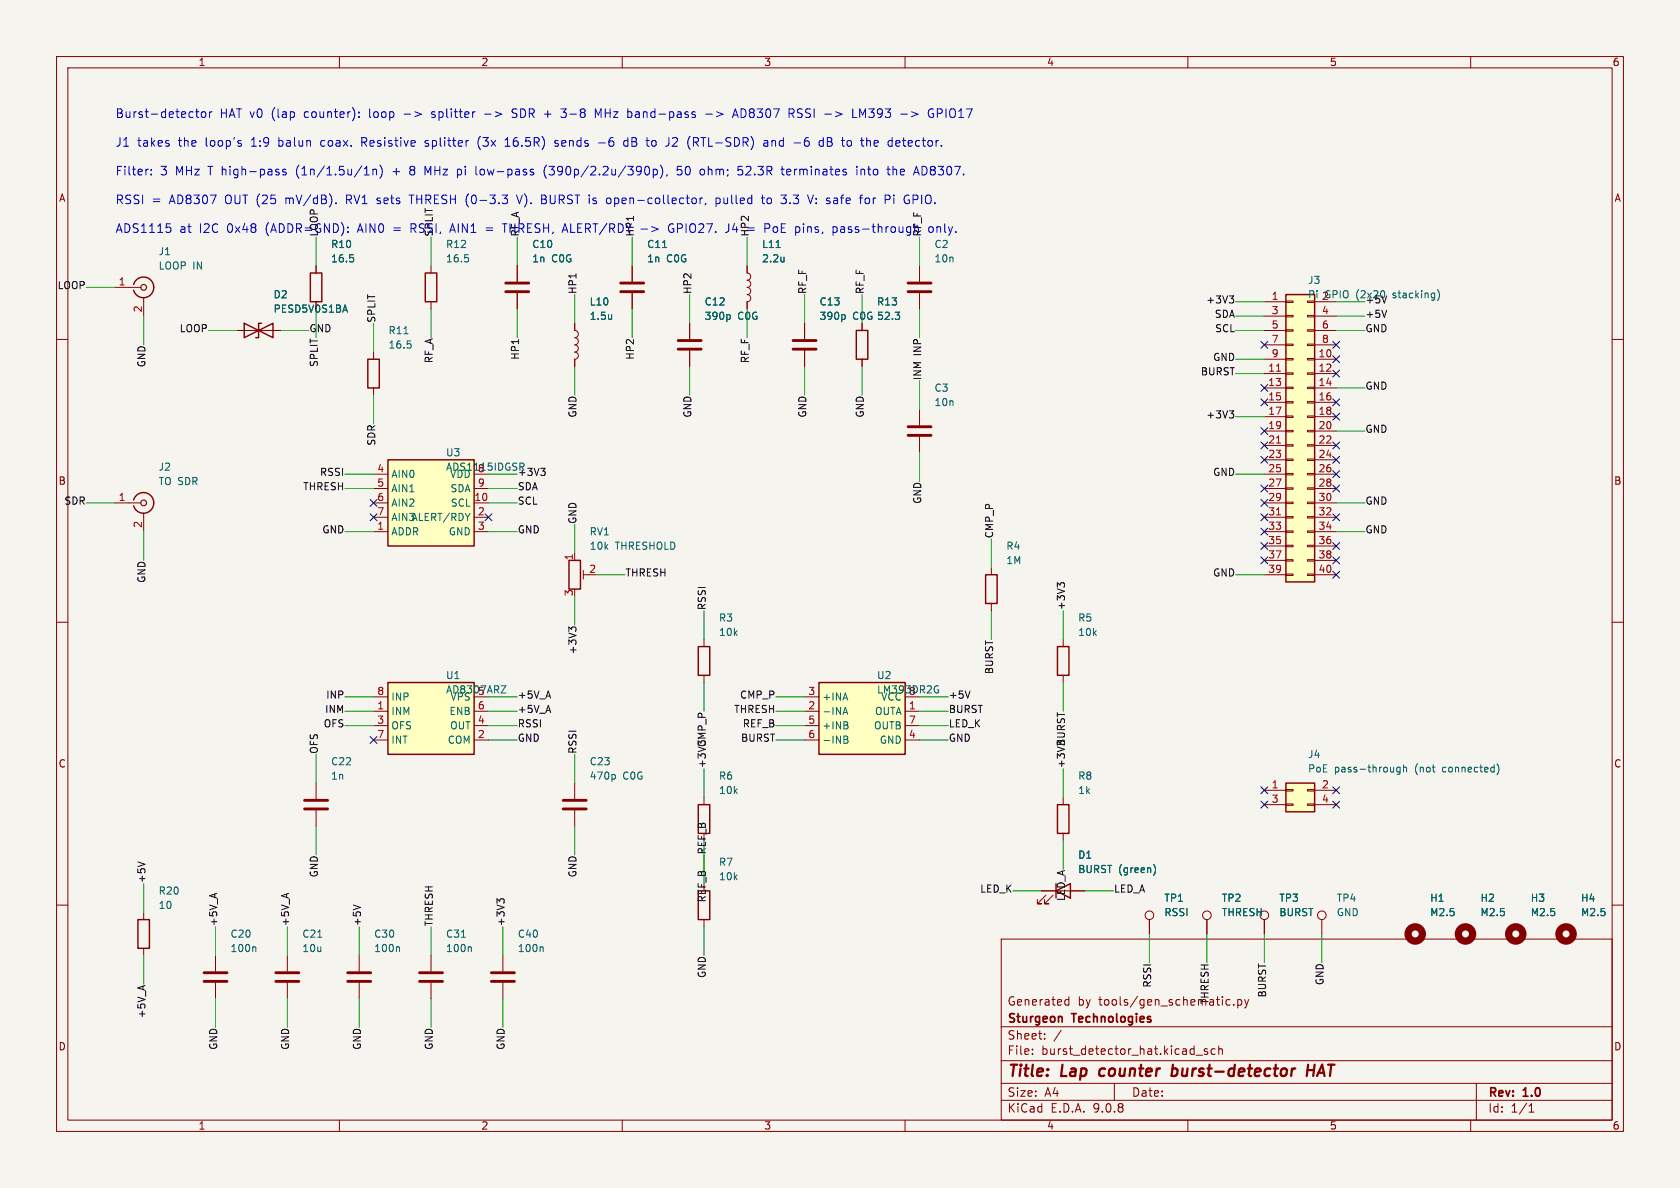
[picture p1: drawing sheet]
<svg xmlns="http://www.w3.org/2000/svg" width="297mm" height="210mm" viewBox="0 0 297 210" stroke-linecap="round" stroke-linejoin="round" font-family="sans-serif">
<path d="M0 0h297v210h-297z" fill="#f5f4ef" stroke="#f5f4ef" stroke-width=".18"/>
<g fill="none" stroke="#840000" stroke-width=".18">
<path d="M10 10h277v190h-277zM12 12h273v186h-273zM60 10v2M110 10v2M160 10v2M210 10v2M260 10v2M111.8 47v2.8M111.8 51.8v2.8M121.9 57.2v2.7M10 60h2M121.9 62v2.8"/>
<path d="M285 60h2M10 110h2M188 113v1.3M188 119.4v1.3M285 110h2M101.6 138.4v2.8M101.6 143.3v2.8M124.5 141v1.2M10 160h2M25.4 161.3v1.3M25.4 167.6v1.3M76.2 168.9v2.8"/>
<path d="M76.2 173.7v2.8M88.9 168.9v2.8M88.9 173.7v2.8M124.5 162.6v1.2M177 166h108v32h-108zM188.4 177.6h.6M188.4 176.8h.6M189 176.2v1.5M216.8 177.6l.2 .1 .5-.1M217.5 176.8l-.5-.1-.2 .1M218.1 177.6v.1M218.8 176.8l.4-.1 .3 .3v.4l-.1 .2h-.6"/>
<path d="M218.8 176.7v1.5M220 176.7l.4 1M220.4 177.7l-.2 .4-.2 .1M220.7 176.7l-.3 1M285 160h2M60 198v2M110 198v2M160 198v2M177 194.5h108M177 191.5h108M177 187.5h108M177 181.5h108"/>
<path d="M182.5 186.3v.1M182.5 185.5v.1M184.7 183.6v.1M184.7 182.8v.1M187.6 182.1l-1.3 2M197 191.5v3M210 198v2M211.5 186.5h1.1M213.5 185.5l-.4-.1-.2 .2 .1 .2 .5 .2v.3h-.6M214.8 185.5l-.4-.1-.3 .3v.4l.1 .2h.6M215.5 185.5l.2-.1 .3 .1 .1 .9M215.5 184.9v1.5"/>
<path d="M260 198v2M261 191.5v6.5M270.3 196.6h.9M270.3 195.5l.4-.4v1.5"/>
</g>
<path d="M194.5 189.1l-.2 .7 .3 .4M207.3 189l.2-.1 .5 .1M207.4 188.2l-.3 2M208 190a.66 .66 0 0 1-.9 .1M228.8 188.9h.2M231.1 189.2h1.2M231.3 188.2l-.3 2M232.4 188.2l-.2 2" fill="none" stroke="#840000" stroke-width=".4"/>
<path d="M187.7 179.8l.1 .9" fill="none" stroke="#840000" stroke-width=".3"/>
<path d="M109.7 50h4.1M109.7 51.6h4.1M119.9 60.2h4.1M119.9 61.7h4.1M99.6 141.5h4M99.6 143h4M74.2 172h4M74.2 173.5h4M86.9 172h4M86.9 173.5h4" fill="none" stroke="#840000" stroke-width=".51"/>
<path d="M117.1 43.8h.8M128.9 55.6l.2 .3v.3l-.2 .3M108.5 136.9l.3 .2v.4l-.3 .2M81.6 165.7h.7M83.1 167.4l.2 .2v.6M95.8 167.4l.2 .2v.6" fill="none" stroke="#006464" stroke-width=".18"/>
<path d="M186.9 114.3h2.1v5.1h-2.1zM123.4 142.2h2.1v5.1h-2.1zM123.4 157.5h2.1v5.1h-2.1zM24.4 162.6h2v5h-2z" fill="none" stroke="#840000" stroke-width=".25"/>
<path d="M144.8 120.7h15.2v12.7h-15.2z" fill="#ffffc2"/>
<path d="M75.2 48.3h2v5h-2zM123.4 114.3h2.1v5.1h-2.1zM144.8 120.7h15.2v12.7h-15.2zM186.9 142.2h2.1v5.1h-2.1z" fill="none" stroke="#840000" stroke-width=".25"/>
<g fill="none" stroke="#840000" stroke-width=".18">
<path d="M76.2 47v1.3M76.2 53.3v1.3M91.4 47v2.8M91.4 51.8v2.8M101.6 57.2v1.2a.64 .64 0 0 1 .6 .7 .64 .64 0 0 1-.6 .6 .64 .64 0 0 1 .6 .6 .64 .64 0 0 1-.6 .7M101.6 61a.64 .64 0 0 1 .6 .6 .64 .64 0 0 1-.6 .6 .64 .64 0 0 1 .6 .7 .64 .64 0 0 1-.6 .6v1.3M124.5 113v1.3M124.5 119.4v1.3M55.9 138.4v2.8M142.2 123.2h2.6M142.2 125.7h2.6M142.2 128.3h2.6"/>
<path d="M142.2 130.8h2.6M160 125.7h2.6M160 128.3h2.6M160 130.8h2.6M55.9 143.3v2.8M184.1 157.5h2.6M184.9 158.2l-1.5 1.6h.7h-.7v-.8M186.2 158.2l-1.5 1.6h.7h-.7v-.8M188 141v1.2M188 147.3v1.3M189.2 157.5h2.6M38.1 168.9v2.8"/>
<path d="M38.1 173.7v2.8M50.8 168.9v2.8M50.8 173.7v2.8M63.5 168.9v2.8M63.5 173.7v2.8"/>
</g>
<g fill="none" stroke="#006464" stroke-width=".18">
<path d="M82.2 45h.6M82.7 45.6l.1 .2-.1 .4M108.1 55.6v.9M108.1 56.3v.1M149 126.3l.4-1.3 .5 1.3M149.1 125.9h.6M149.2 130.1l.6 .1 .1 .3-.3 .2M149.2 130.7h.4M149.6 130.7l.3 .3v.3l-.7 .1M149.8 128.2l.1 .2-.1 .4M149.8 127.7v.4M165.7 122h.2v.4l-.2 .1"/>
<path d="M165.8 121.2l.1 .1M203.9 152.8a1.46 1.46 0 0 1 0 1.9M45 167.4l.2 .2v.6M56.2 165.7h.7M70.4 167.4l.2 .2v.6"/>
</g>
<path d="M89.4 50h4.1M89.4 51.6h4.1M53.8 141.5h4.1M53.8 143h4.1M36.1 172h4M36.1 173.5h4M48.8 172h4M48.8 173.5h4M61.5 172h4M61.5 173.5h4" fill="none" stroke="#840000" stroke-width=".51"/>
<g fill="none" stroke="#840000" stroke-width="1.3">
<circle cx="250.2" cy="165.1" r="1.27"/>
<circle cx="259.1" cy="165.1" r="1.27"/>
</g>
<path d="M68.6 120.7h15.2v12.7h-15.2z" fill="#ffffc2"/>
<path d="M100.6 99.1h2v5h-2zM68.6 120.7h15.2v12.7h-15.2z" fill="none" stroke="#840000" stroke-width=".25"/>
<path d="M132.1 47v1.3a.64 .64 0 0 1 .6 .6 .64 .64 0 0 1-.6 .6 .64 .64 0 0 1 .6 .7 .64 .64 0 0 1-.6 .6M132.1 50.8a.64 .64 0 0 1 .6 .6 .64 .64 0 0 1-.6 .7 .64 .64 0 0 1 .6 .6 .64 .64 0 0 1-.6 .6v1.3M101.6 97.8v1.3M103.1 100.8v1.6M103.1 101.6h1M66 123.2h2.6M66 125.7h2.6M66 128.3h2.6M66 130.8h2.6M83.8 125.7h2.6M83.8 128.3h2.6M83.8 130.8h2.6" fill="none" stroke="#840000" stroke-width=".18"/>
<path d="M137.2 43.8h.7M138.6 45.5v.8M138.6 46.2h-.1M88.6 121.2h.8l-.8 1.3h.8" fill="none" stroke="#006464" stroke-width=".18"/>
<path d="M68.6 81.3h15.2v15.2h-15.2z" fill="#ffffc2"/>
<path d="M151.4 58.4h2v5.1h-2zM68.6 81.3h15.2v15.2h-15.2zM174.2 101.6h2.1v5.1h-2.1z" fill="none" stroke="#840000" stroke-width=".25"/>
<g fill="none" stroke="#840000" stroke-width=".18">
<path d="M142.2 57.2v2.7M152.4 57.2v1.2M162.6 47v2.8M162.6 51.8v2.8M142.2 62v2.8M152.4 63.5v1.3M66 83.8h2.6M66 86.4h2.6M66 88.9h2.6M66 91.4h2.6M66 94h2.6M83.8 86.4h2.6"/>
<path d="M83.8 88.9h2.6M83.8 91.4h2.6M83.8 94h2.6M175.3 100.3v1.3M175.3 106.7v1.3"/>
</g>
<path d="M149.2 55.6l.2 .3v.3l-.2 .3M158.3 55.2h.7l-.4 .5M158.9 55.7l.1 .2-.1 .5M92.4 81.9l.2 .2-.1 .4" fill="none" stroke="#006464" stroke-width=".18"/>
<path d="M160.5 50h4.1M160.5 51.6h4.1M140.2 60.2h4.1M140.2 61.7h4.1" fill="none" stroke="#840000" stroke-width=".51"/>
<path d="M227.3 52.1h5.1v50.8h-5.1z" fill="#ffffc2"/>
<path d="M227.3 52.1h5.1v50.8h-5.1z" fill="none" stroke="#840000" stroke-width=".25"/>
<g fill="none" stroke="#840000" stroke-width=".18">
<path d="M223.5 53.3h3.8M223.5 55.9h3.8M223.5 58.4h3.8M227.3 53.2h1.3v.3h-1.3zM227.3 55.8h1.3v.2h-1.3zM227.3 58.3h1.3v.2h-1.3zM231.1 55.8h1.3v.2h-1.3zM231.1 58.3h1.3v.2h-1.3zM232.4 53.3h3.8M232.4 55.9h3.8M232.4 58.4h3.8M162.6 72.4v2.8"/>
<path d="M162.6 77.2v2.8M223.5 61h3.8M223.5 63.5h3.8M223.5 66h3.8M223.5 68.6h3.8M223.5 71.1h3.8M223.5 73.7h3.8M223.5 76.2h3.8M223.5 78.7h3.8M227.3 60.8h1.3v.3h-1.3zM227.3 63.4h1.3v.2h-1.3zM227.3 65.9h1.3v.3h-1.3z"/>
<path d="M227.3 68.5h1.3v.2h-1.3zM227.3 71h1.3v.2h-1.3zM227.3 73.5h1.3v.3h-1.3zM227.3 76.1h1.3v.2h-1.3zM227.3 78.6h1.3v.3h-1.3zM231.1 60.8h1.3v.3h-1.3zM231.1 63.4h1.3v.2h-1.3zM231.1 65.9h1.3v.3h-1.3zM231.1 68.5h1.3v.2h-1.3zM231.1 71h1.3v.2h-1.3zM231.1 73.5h1.3v.3h-1.3zM231.1 76.1h1.3v.2h-1.3z"/>
<path d="M231.1 78.6h1.3v.3h-1.3zM232.4 61h3.8M232.4 63.5h3.8M232.4 66h3.8M232.4 68.6h3.8M232.4 71.1h3.8M232.4 73.7h3.8M232.4 76.2h3.8M232.4 78.7h3.8M223.5 81.3h3.8M223.5 83.8h3.8M223.5 86.4h3.8"/>
<path d="M223.5 88.9h3.8M223.5 91.4h3.8M223.5 94h3.8M223.5 96.5h3.8M223.5 99.1h3.8M227.3 81.2h1.3v.2h-1.3zM227.3 83.7h1.3v.2h-1.3zM227.3 86.2h1.3v.3h-1.3zM227.3 88.8h1.3v.2h-1.3zM227.3 91.3h1.3v.3h-1.3zM227.3 93.9h1.3v.2h-1.3zM227.3 96.4h1.3v.2h-1.3z"/>
<path d="M227.3 98.9h1.3v.3h-1.3zM231.1 81.2h1.3v.2h-1.3zM231.1 83.7h1.3v.2h-1.3zM231.1 86.2h1.3v.3h-1.3zM231.1 88.8h1.3v.2h-1.3zM231.1 91.3h1.3v.3h-1.3zM231.1 93.9h1.3v.2h-1.3zM231.1 96.4h1.3v.2h-1.3zM231.1 98.9h1.3v.3h-1.3zM232.4 81.3h3.8M232.4 83.8h3.8M232.4 86.4h3.8"/>
<path d="M232.4 88.9h3.8M232.4 91.4h3.8M232.4 94h3.8M232.4 96.5h3.8M232.4 99.1h3.8M223.5 101.6h3.8M227.3 101.5h1.3v.2h-1.3zM231.1 101.5h1.3v.2h-1.3zM232.4 101.6h3.8"/>
</g>
<path d="M225.7 65.6h.7M225.7 78.3h.7M225.7 91h.7" fill="none" stroke="#a90000" stroke-width=".18"/>
<path d="M254.1 51.2a1.46 1.46 0 0 1 0 1.9" fill="none" stroke="#006464" stroke-width=".18"/>
<path d="M160.5 75.4h4.1M160.5 77h4.1" fill="none" stroke="#840000" stroke-width=".51"/>
<path d="M227.3 138.4h5.1v5.1h-5.1z" fill="#ffffc2"/>
<path d="M23.6 50.3a1.81 1.81 0 0 1 2.8-1 1.81 1.81 0 0 1 0 3 1.81 1.81 0 0 1-2.8-1M43.2 57.2v2.5l5.1-2.5v2.5zM46.2 57.2h-.5v2.5h-.5M54.9 48.3h2v5h-2zM65 63.5h2.1v5.1h-2.1zM23.6 88.4a1.81 1.81 0 0 1 2.8-1 1.81 1.81 0 0 1 0 3 1.81 1.81 0 0 1-2.8-1M227.3 138.4h5.1v5.1h-5.1z" fill="none" stroke="#840000" stroke-width=".25"/>
<g fill="none" stroke="#840000" stroke-width=".18">
<path d="M20.3 50.8h4.6M25.4 52.6v3.3M41.9 58.4h7.6M55.9 47v1.3M55.9 53.3v1.3M91.4 47v2.8M91.4 51.8v2.8M101.6 57.2v1.2M111.8 47v2.8M111.8 51.8v2.8M121.9 57.2v2.7M132.1 47v1.3"/>
<path d="M132.1 53.3v1.3M142.2 57.2v2.7M152.4 57.2v1.2M66 62.2v1.3M66 68.6v1.3M101.6 63.5v1.3M121.9 62v2.8M142.2 62v2.8M152.4 63.5v1.3M20.3 88.9h4.6M25.4 90.7v3.3M223.5 139.7h3.8"/>
<path d="M227.3 139.6h1.3v.2h-1.3zM231.1 139.6h1.3v.2h-1.3zM232.4 139.7h3.8M184.1 157.5h2.6M189.2 157.5h2.6M223.5 142.2h3.8M227.3 142.1h1.3v.3h-1.3zM231.1 142.1h1.3v.3h-1.3zM232.4 142.2h3.8M203.2 162.6v2.5M213.4 162.6v2.5M223.5 162.6v2.5"/>
<path d="M233.7 162.6v2.5"/>
<circle cx="203.2" cy="161.8" r=".76"/>
<circle cx="213.4" cy="161.8" r=".76"/>
<circle cx="223.5" cy="161.8" r=".76"/>
<circle cx="233.7" cy="161.8" r=".76"/>
</g>
<g fill="none" stroke="#006464" stroke-width=".18">
<path d="M61 53.9l.4 1.3M61.9 45h.6M62.4 45.6l.1 .2-.1 .4M71.4 59h.7M108.1 55.6v.9M108.1 56.3v.1M117.1 43.8h.8M128.9 55.6l.2 .3v.3l-.2 .3M137.2 43.8h.7M138.6 45.5v.8M138.6 46.2h-.1M149.2 55.6l.2 .3v.3l-.2 .3"/>
<path d="M158.3 55.2h.7l-.4 .5M158.9 55.7l.1 .2-.1 .5M72 60.3h.6M72.6 60.8l.1 .2-.1 .5M247.5 135.6v1.1l-.2 .2-.3-.1M247.5 135.7l-.3-.1-.3 .3 .1 .5h.5M248.1 135.7l.2-.1 .3 .1 .1 .8M248.1 135.2v1.3M264.6 135a1.46 1.46 0 0 1 0 2M203.9 152.8a1.46 1.46 0 0 1 0 1.9"/>
</g>
<g fill="none" stroke="#840000" stroke-width=".2">
<circle cx="25.4" cy="50.8" r=".51"/>
<circle cx="25.4" cy="88.9" r=".51"/>
</g>
<g fill="none" stroke="#840000" stroke-width="1.3">
<circle cx="268" cy="165.1" r="1.27"/>
<circle cx="276.9" cy="165.1" r="1.27"/>
</g>
<g fill="none" stroke="#0f0f0f" stroke-width=".18">
<path d="M217.3 52.3h.8l-.4 .5M217.9 52.8l.2 .2v.3l-.2 .3M245.1 54.8l-.4 1.3M245.1 52.3l-.4 1.3M217.3 72.6h.8l-.4 .5M217.9 73.1l.2 .2v.3l-.2 .3M95.6 82.8h.8l-.4 .5M96.1 83.3l.3 .2v.3l-.3 .3M101 111.3l-.4-.5v.8M101 111.1l.3-.3h.3l.2 .3M187.4 103.4l-.5-.4v.8M187.4 103.3l.2-.3h.3l.3 .3"/>
<path d="M171.5 122.2l-.4 1.2M24.4 152.4l1.2 .4M62.5 160l1.2 .4M88.3 159.3l-.4-.4v.8M88.3 159.1l.3-.2h.3l.2 .2"/>
</g>
<g fill="none" stroke="#009600" stroke-width=".18">
<path d="M15.2 50.8h5.1M25.4 55.9v5.1M36.8 58.4h5.1M49.5 58.4h5.1M55.9 41.9v5.1M55.9 54.6v5.1M66 57.2v5M76.2 41.9v5.1M76.2 54.6v5.1M91.4 41.9v5.1M91.4 54.6v5.1M101.6 52.1v5.1"/>
<path d="M111.8 41.9v5.1M111.8 54.6v5.1M121.9 52.1v5.1M132.1 41.9v5.1M132.1 54.6v5.1M142.2 52.1v5.1M152.4 52.1v5.1M162.6 41.9v5.1M162.6 54.6v5.1M218.4 55.9h5.1M218.4 53.3h5.1M218.4 58.4h5.1"/>
<path d="M236.2 55.9h5.1M236.2 53.3h5.1M236.2 58.4h5.1M66 69.9v5M101.6 64.8v5.1M121.9 64.8v5.1M142.2 64.8v5.1M152.4 64.8v5.1M162.6 67.3v5.1M218.4 73.7h5.1M218.4 66h5.1M218.4 63.5h5.1"/>
<path d="M236.2 76.2h5.1M236.2 68.6h5.1M15.2 88.9h5.1M25.4 94v5.1M61 83.8h5M61 86.4h5M61 94h5M86.4 83.8h5M86.4 88.9h5M86.4 86.4h5M86.4 94h5M101.6 92.7v5.1"/>
<path d="M162.6 80v5.1M175.3 95.3v5M218.4 83.8h5.1M236.2 88.9h5.1M236.2 94h5.1M101.6 105.4v5.1M105.4 101.6h5.1M124.5 108v5M175.3 108v5M188 108v5M218.4 101.6h5.1M55.9 133.4v5"/>
<path d="M61 123.2h5M61 125.7h5M61 128.3h5M86.4 123.2h5M86.4 125.7h5M86.4 130.8h5M86.4 128.3h5M101.6 133.4v5M124.5 120.7v5M124.5 135.9v5.1M137.2 123.2h5M137.2 125.7h5"/>
<path d="M137.2 130.8h5M137.2 128.3h5M162.6 123.2h5M162.6 125.7h5M162.6 130.8h5M162.6 128.3h5M188 120.7v5M188 135.9v5.1M25.4 156.2v5.1M55.9 146.1v5M101.6 146.1v5M124.5 148.6v7.6"/>
<path d="M179.1 157.5h5M188 148.6v5.1M191.8 157.5h5M25.4 168.9v5.1M38.1 163.8v5.1M38.1 176.5v5.1M50.8 163.8v5.1M50.8 176.5v5.1M63.5 163.8v5.1M63.5 176.5v5.1M76.2 163.8v5.1M76.2 176.5v5.1"/>
<path d="M88.9 163.8v5.1M88.9 176.5v5.1M124.5 163.8v5.1M203.2 165.1v5.1M213.4 165.1v5.1M223.5 165.1v5.1M233.7 165.1v5.1"/>
</g>
<g fill="none" stroke="#000084" stroke-width=".18">
<path d="M222.9 68l1.2 1.2M222.9 70.5l1.2 1.2M222.9 75.6l1.2 1.2M222.9 78.1l1.2 1.2M222.9 60.4l1.2 1.2M224.1 68l-1.2 1.2M224.1 70.5l-1.2 1.2M224.1 75.6l-1.2 1.2M224.1 78.1l-1.2 1.2M224.1 60.4l-1.2 1.2M235.6 78.1l1.2 1.2M235.6 60.4l1.2 1.2"/>
<path d="M235.6 73.1l1.2 1.2M235.6 62.9l1.2 1.2M235.6 65.4l1.2 1.2M235.6 70.5l1.2 1.2M236.8 78.1l-1.2 1.2M236.8 60.4l-1.2 1.2M236.8 62.9l-1.2 1.2M236.8 65.4l-1.2 1.2M236.8 73.1l-1.2 1.2M236.8 70.5l-1.2 1.2M65.4 90.8l1.2 1.2M65.4 88.3l1.2 1.2"/>
<path d="M66.6 90.8l-1.2 1.2M66.6 88.3l-1.2 1.2M85.8 90.8l1.2 1.2M87 90.8l-1.2 1.2M222.9 85.8l1.2 1.2M222.9 98.5l1.2 1.2M222.9 95.9l1.2 1.2M222.9 93.4l1.2 1.2M222.9 90.8l1.2 1.2M222.9 80.7l1.2 1.2M222.9 88.3l1.2 1.2M224.1 98.5l-1.2 1.2"/>
<path d="M224.1 95.9l-1.2 1.2M224.1 93.4l-1.2 1.2M224.1 90.8l-1.2 1.2M224.1 80.7l-1.2 1.2M224.1 85.8l-1.2 1.2M224.1 88.3l-1.2 1.2M235.6 98.5l1.2 1.2M235.6 95.9l1.2 1.2M235.6 90.8l1.2 1.2M235.6 85.8l1.2 1.2M235.6 83.2l1.2 1.2M235.6 80.7l1.2 1.2"/>
<path d="M236.8 98.5l-1.2 1.2M236.8 85.8l-1.2 1.2M236.8 95.9l-1.2 1.2M236.8 90.8l-1.2 1.2M236.8 83.2l-1.2 1.2M236.8 80.7l-1.2 1.2M235.6 101l1.2 1.2M236.8 101l-1.2 1.2M65.4 130.2l1.2 1.2M66.6 130.2l-1.2 1.2M222.9 139.1l1.2 1.2M224.1 139.1l-1.2 1.2"/>
<path d="M235.6 139.1l1.2 1.2M236.8 139.1l-1.2 1.2M222.9 141.6l1.2 1.2M224.1 141.6l-1.2 1.2M235.6 141.6l1.2 1.2M236.8 141.6l-1.2 1.2"/>
</g>
<g fill="none" stroke="#0000c2" stroke-width=".18">
<path d="M34.6 19.8h.6M34.8 19.2v1.3l.4 .3M35.7 19.9l.2-.1 .4 .1 .1 .6-.2 .2-.3 .1-.2-.2zM37 19.8v1M37.5 19.8h-.3l-.2 .2M63.5 19.8v.2M73.3 19.8l1.2 .4-1.2 .4M76.4 19.8v.4M83.8 19.8h.2M91.2 19.2h-.4l-.3 .3 .2 .4 .4 .1M99.2 19.2h.9l-.5 .6 .4 .1M106.3 19.2l-.5 1.1-.5-1.1v1.6"/>
<path d="M111.6 19.9v.7M139.5 19.2h.6l.3 .3-.2 .5h-.7M150.8 19.2v1.6h.7M165 19.3a.55 .55 0 0 0-.7 .2M166.3 19.2h-.6v1.6M26.1 29.9h.1M26.7 30.8v.1M26.7 30v.1M29.4 39.6h.7M42.5 25.3l.2 .3-.2 .2M42.5 24.8l.1 .1M49.2 30.4l.2 .2-.2 .3"/>
<path d="M49.2 29.9l.1 .1M50.5 30l-.3-.1-.2 .2v.2l.5 .2v.4h-.5M59.4 35.9v.1M63.5 20.6v.2M64 25.1h.5M64.4 30.9h.9M64.5 24.3h-.5v1.5M64.7 29.6l.1-.2v1.5M65.9 30.1l.2-.2 .4 .1 .1 .9M65.9 29.9v1M67.2 29.2a1.75 1.75 0 0 1 0 2.3M71.4 20.2h1.2"/>
<path d="M72.3 34.5h.9M72.5 29.5v.4M72.5 30.2v.6M73.3 39.6h-.6v1.5M75.1 25.8h.5M75.4 24.8l-.3 .2 .3 .3M75.6 30.5l-.5-1.1v1.5M76.3 20.7l.1 .1M80 39.6l-.5 1.5M80.9 30.9h.4M81.3 29.9l-.4 .1M84.1 29.4v1.3l.3 .2"/>
<path d="M84.9 24.2a1.79 1.79 0 0 0 0 2.2M85.7 20.2h1.1M88.8 39.6h.9M88.8 34.5h.9l-.5 .6M89.2 39.6v1.5M89.3 25.8h.9M89.3 24.8l.4-.5v1.5M89.4 35.1l.3 .3v.3l-.3 .3M90.5 20.7l.6 .1M91.3 34.5l.5 1.5 .5-1.5M94.2 30.4l.2 .2-.2 .3M94.2 29.9l.1 .1"/>
<path d="M95.7 34.5l.7 .1M95.7 35.2h.6M96.3 35.2l.2 .1M96.4 35.1l-.1 .1M96.5 35.9l-.8 .1M96.6 29.2a1.75 1.75 0 0 0 0 2.3M98.7 24.9l-.4-.1-.2 .3 .6 .5M98.7 25.6l-.2 .2h-.4M99.2 20.6l.2 .2 .6-.1M105.8 25.3h1.2M107.7 35l.3 .3v.4l-.3 .3M111 24.9l-.4-.1-.3 .3v.5l.1 .2h.6"/>
<path d="M111 24.3v1.5M114.7 29.5l.1 .5-.1 .8M115.5 24.8l-.3 .3v.5l.3 .2M115.5 30l.4-.1 .3 .3v.4l-.1 .3h-.6M115.5 29.9v1.5M116.7 29.2a1.75 1.75 0 0 1 0 2.3M118 30.9l-.2 .2M119 24.4l-.1 .1M119 39.6a.75 .75 0 0 0-.9 .6 .75 .75 0 0 0 .6 .9l.4-.2v-.5h-.3M119.7 25l-.9 .8h1M119.7 30.8l.2 .1 .6-.1M120.5 29.4h-.7l-.1 .7 .2-.1 .6 .1"/>
<path d="M122.6 25.1h.6M123.2 24.3h-.6v1.5M123.8 35v1M124.1 29.9l.3 .1 .2 .2-.1 .6-.4 .1M124.2 35l-.3 .1-.1 .2M124.8 35.9l-.2 .3M124.8 20.2h1.1M126.6 35.1l.4-.1 .3 .3v.4l-.1 .2h-.6M126.6 35v1.5M128.8 39.6v1.1v.2l-.4 .2M129.5 20.8l.5-1.6 .5 1.6M129.6 20.3h.8"/>
<path d="M130.5 30.1l.5-.1 .3 .3-.1 .6h-.7M130.5 29.4h.7M134.6 35h.6M134.8 34.5v1.3l.4 .2M135.1 24.9h.6v.9M135.7 25.2l-.5 .1a.3 .3 0 0 0-.2 .3 .3 .3 0 0 0 .2 .2h.5M136.1 35l-.4 .1-.1 .2 .1 .6 .4 .1M136.5 24.8v1M136.7 24.8l-.2 .2M138.1 29.9h.5M138.5 30.9h.1M139.6 29.9h-.3l-.2 .2v.8h.5"/>
<path d="M139.8 30.3l-.7 .1M139.9 20l.5 .8M140.4 25.3h1.1M142 39.6v.1M144.3 35.9v.1M144.3 35.1v.1M145.1 24.8l.4 .1M145.5 25.8h-.4M145.5 24.3v1.5M146.3 25h.5M146.8 24.3h-.5v1.5h.5M151.5 29.4v.1"/>
<path d="M151.5 29.9v1M152.2 30.1l.4-.2 .3 .2M152.2 29.9v1M152.5 20.3l-.5-1.1v1.6M153.1 35.1l.3-.1 .3 .3v.6l-.3 .1-.3-.1M157.9 29.4v1.5M158 34.5v.1M158 35v1M158.5 30l-.4-.1-.2 .2M158.6 24.8l.4 .1 .1 .3-.7 .1M159 25.8h-.4M159.2 20.2h1.2"/>
<path d="M161.4 34.5h.6M161.4 35.3h.6M163.4 29.4h-.4v1.5h.4M164.8 20.1h.3l-.1 .6a.55 .55 0 0 1-.7-.2M165.7 20h.6M29.9 40.1l.3 .3v.4l-.3 .3M72.7 40.4h.6M79.6 40.7h.8M86 40.3h1.1M86 40.7h1.1M113.3 40.5h1.2M132.2 40.3h1.1"/>
<path d="M132.2 40.7h1.1M135.8 40.4l.3-.3-.1-.4-.2-.1h-.6v1.5M142 40.1v1M147.7 40.1l.3 .3v.4l-.3 .3M149.1 40.1h-.4M149.2 40.5h-.4a.3 .3 0 0 0-.2 .3 .3 .3 0 0 0 .2 .3h.4M164.3 40.2l.2-.1 .4 .1 .1 .6-.2 .2-.3 .1-.2-.2zM165.6 40.1v1M166.1 40.1l-.5 .1"/>
</g>
<g font-size="2.8" fill="#840000">
<text x="178" y="190.9">Title:</text>
<text x="187.7" y="190.9">Lap</text>
<text x="195.2" y="190.9">counter</text>
<text x="208.8" y="190.9">burst-detector</text>
<text x="233.5" y="190.9">HAT</text>
</g>
<g font-size="2.1" fill="#0000c2">
<text x="20.3" y="21.1">Burst-detector</text>
<text x="38.8" y="21.1">HAT v0</text>
<text x="48.1" y="21.1">(lap</text>
<text x="54" y="21.1">counter):</text>
<text x="65.6" y="21.1">loop</text>
<text x="77" y="21.1">splitter</text>
<text x="86.4" y="21.1">-&gt;</text>
<text x="91.5" y="21.1">SDR +</text>
<text x="100.5" y="21.1">3-8</text>
<text x="106.6" y="21.1">MHz</text>
<text x="112.5" y="21.1">band-pass</text>
<text x="126.4" y="21.1">-&gt;</text>
<text x="131.5" y="21.1">AD8307</text>
<text x="141.5" y="21.1">RSSI</text>
<text x="148" y="21.1">-&gt;</text>
<text x="153" y="21.1">LM393</text>
<text x="161.7" y="21.1">-&gt;</text>
<text x="166.8" y="21.1">GPIO17</text>
<text x="20.3" y="26.1">J1</text>
<text x="24.2" y="26.1">takes</text>
<text x="31.6" y="26.1">the</text>
<text x="36.5" y="26.1">loop's</text>
<text x="44.7" y="26.1">1:9</text>
<text x="49.6" y="26.1">balun</text>
<text x="57.2" y="26.1">coax.</text>
<text x="64.6" y="26.1">Resistive</text>
<text x="76" y="26.1">splitter</text>
<text x="85.4" y="26.1">(3x</text>
<text x="90.4" y="26.1">16.5R)</text>
<text x="99.4" y="26.1">sends</text>
<text x="107.2" y="26.1">-6</text>
<text x="111.9" y="26.1">dB</text>
<text x="116.1" y="26.1">to</text>
<text x="119.6" y="26.1">J2</text>
<text x="123.6" y="26.1">(RTL-SDR)</text>
<text x="137.2" y="26.1">and</text>
<text x="142.7" y="26.1">-6</text>
<text x="147.3" y="26.1">dB</text>
<text x="151.5" y="26.1">to</text>
<text x="155.1" y="26.1">the</text>
<text x="160" y="26.1">detector.</text>
<text x="20.3" y="31.2">Filter:</text>
<text x="28.3" y="31.2">3</text>
<text x="31.1" y="31.2">MHz</text>
<text x="37" y="31.2">T high-pass</text>
<text x="52.7" y="31.2">(1n/1.5u/1n)</text>
<text x="69.9" y="31.2">+</text>
<text x="73.1" y="31.2">8</text>
<text x="75.9" y="31.2">MHz</text>
<text x="81.8" y="31.2">pi</text>
<text x="85.2" y="31.2">low-pass</text>
<text x="97.4" y="31.2">(390p/2.2u/390p),</text>
<text x="121.1" y="31.2">50</text>
<text x="125.4" y="31.2">ohm;</text>
<text x="132.2" y="31.2">52.3R</text>
<text x="140.1" y="31.2">terminates</text>
<text x="153.5" y="31.2">into</text>
<text x="159.1" y="31.2">the</text>
<text x="164" y="31.2">AD8307.</text>
<text x="20.3" y="36.3">RSSI</text>
<text x="20.3" y="41.4">ADS1115</text>
<text x="26.8" y="36.3">=</text>
<text x="30" y="36.3">AD8307</text>
<text x="31.7" y="41.4">at</text>
<text x="35.3" y="41.4">I2C</text>
<text x="39.9" y="36.3">OUT (25</text>
<text x="40.3" y="41.4">0x48</text>
<text x="47.2" y="41.4">(ADDR=GND):</text>
<text x="50.8" y="36.3">mV/dB).</text>
<text x="61.7" y="36.3">RV1 sets</text>
<text x="63.7" y="41.4">AIN0</text>
<text x="70.1" y="41.4">=</text>
<text x="73.3" y="41.4">RSSI,</text>
<text x="73.3" y="36.3">THRESH (0-3.3</text>
<text x="80.5" y="41.4">AIN1</text>
<text x="90.1" y="41.4">THRESH, ALERT/RDY</text>
<text x="92.6" y="36.3">V).</text>
<text x="97" y="36.3">BURST is</text>
<text x="108.8" y="36.3">open-collector,</text>
<text x="114.7" y="41.4">-&gt;</text>
<text x="119.8" y="41.4">GPIO27.</text>
<text x="128.3" y="36.3">pulled</text>
<text x="130.1" y="41.4">J4</text>
<text x="134" y="41.4">=</text>
<text x="136.6" y="36.3">to</text>
<text x="137.2" y="41.4">PoE</text>
<text x="140.2" y="36.3">3.3</text>
<text x="142.8" y="41.4">pins,</text>
<text x="145.1" y="36.3">V: safe</text>
<text x="149.6" y="41.4">pass-through</text>
<text x="154.6" y="36.3">for</text>
<text x="159.1" y="36.3">Pi</text>
<text x="162.6" y="36.3">GPIO.</text>
<text x="166.7" y="41.4">only.</text>
</g>
<g font-size="2.1" fill="#840000">
<text x="178" y="178">Generated</text>
<text x="190.5" y="178">by</text>
<text x="194.3" y="178">tools/gen_schematic.py</text>
<text x="178" y="184">Sheet:</text>
<text x="178" y="181.2">Sturgeon</text>
<text x="189.7" y="181.2">Technologies</text>
<text x="178" y="186.7">File:</text>
<text x="184.1" y="186.7">burst_detector_hat.kicad_sch</text>
<text x="178" y="196.9">KiCad</text>
<text x="178" y="194.1">Size:</text>
<text x="184.7" y="194.1">A4</text>
<text x="185.7" y="196.9">E.D.A.</text>
<text x="193.3" y="196.9">9.0.8</text>
<text x="200" y="194.1">Date:</text>
<text x="263" y="194.3">Rev:</text>
<text x="263" y="196.9">Id:</text>
<text x="267.1" y="196.9">1/1</text>
<text x="269.4" y="194.3">1.0</text>
</g>
<g font-size="1.8" fill="#840000">
<text x="35" y="11.9">1</text>
<text x="85" y="11.9">2</text>
<text x="135" y="11.9">3</text>
<text x="185" y="11.9">4</text>
<text x="235" y="11.9">5</text>
<text x="285" y="11.9">6</text>
<text x="10.3" y="35.9">A</text>
<text x="285.3" y="35.9">A</text>
<text x="10.3" y="85.9">B</text>
<text x="285.3" y="85.9">B</text>
<text x="10.3" y="135.9">C</text>
<text x="285.3" y="135.9">C</text>
<text x="10.3" y="185.9">D</text>
<text x="285.3" y="185.9">D</text>
<text x="35" y="199.9">1</text>
<text x="85" y="199.9">2</text>
<text x="135" y="199.9">3</text>
<text x="185" y="199.9">4</text>
<text x="235" y="199.9">5</text>
<text x="285" y="199.9">6</text>
</g>
<g font-size="1.8" fill="#0000c2">
<text x="56.4" y="41.9" transform="rotate(-90 56.4 41.9)">LOOP</text>
<text x="76.7" y="41.9" transform="rotate(-90 76.7 41.9)">SPLIT</text>
<text x="92" y="41.9" transform="rotate(-90 92 41.9)">RF_A</text>
<text x="112.3" y="41.9" transform="rotate(-90 112.3 41.9)">HP1</text>
<text x="163.1" y="41.9" transform="rotate(-90 163.1 41.9)">RF_F</text>
</g>
<g font-size="1.8" fill="#0f0f0f">
<text x="132.6" y="41.9" transform="rotate(-90 132.6 41.9)">HP2</text>
<text x="10.1" y="51.3">LOOP</text>
<text x="102.1" y="52.1" transform="rotate(-90 102.1 52.1)">HP1</text>
<text x="122.4" y="52.1" transform="rotate(-90 122.4 52.1)">HP2</text>
<text x="142.8" y="52.1" transform="rotate(-90 142.8 52.1)">RF_F</text>
<text x="152.9" y="52.1" transform="rotate(-90 152.9 52.1)">RF_F</text>
<text x="213.2" y="53.9">+3V3</text>
<text x="241.3" y="53.9">+5V</text>
<text x="31.7" y="58.9">LOOP</text>
<text x="54.6" y="58.9">GND</text>
<text x="66.6" y="57.2" transform="rotate(-90 66.6 57.2)">SPLIT</text>
<text x="214.7" y="56.4">SDA</text>
<text x="214.7" y="58.9">SCL</text>
<text x="241.3" y="56.4">+5V</text>
<text x="241.3" y="58.9">GND</text>
<text x="25.9" y="65" transform="rotate(-90 25.9 65)">GND</text>
<text x="56.4" y="65" transform="rotate(-90 56.4 65)">SPLIT</text>
<text x="76.7" y="64.3" transform="rotate(-90 76.7 64.3)">RF_A</text>
<text x="92" y="63.7" transform="rotate(-90 92 63.7)">HP1</text>
<text x="112.3" y="63.7" transform="rotate(-90 112.3 63.7)">HP2</text>
<text x="132.6" y="64.3" transform="rotate(-90 132.6 64.3)">RF_F</text>
<text x="214.4" y="64">GND</text>
<text x="163.1" y="67.3" transform="rotate(-90 163.1 67.3)">INM INP</text>
<text x="212.2" y="66.6">BURST</text>
<text x="241.3" y="69.1">GND</text>
<text x="102.1" y="73.9" transform="rotate(-90 102.1 73.9)">GND</text>
<text x="122.4" y="73.9" transform="rotate(-90 122.4 73.9)">GND</text>
<text x="142.8" y="73.9" transform="rotate(-90 142.8 73.9)">GND</text>
<text x="152.9" y="73.9" transform="rotate(-90 152.9 73.9)">GND</text>
<text x="213.2" y="74.2">+3V3</text>
<text x="241.3" y="76.7">GND</text>
<text x="66.6" y="78.9" transform="rotate(-90 66.6 78.9)">SDR</text>
<text x="11.3" y="89.4">SDR</text>
<text x="53.5" y="86.9">THRESH</text>
<text x="56.5" y="84.3">RSSI</text>
<text x="91.4" y="89.4">SCL</text>
<text x="91.4" y="86.9">SDA</text>
<text x="91.4" y="84.3">+3V3</text>
<text x="163.1" y="89.2" transform="rotate(-90 163.1 89.2)">GND</text>
<text x="214.4" y="84.3">GND</text>
<text x="241.3" y="89.4">GND</text>
<text x="56.9" y="94.5">GND</text>
<text x="91.4" y="94.5">GND</text>
<text x="102.1" y="92.7" transform="rotate(-90 102.1 92.7)">GND</text>
<text x="175.8" y="95.3" transform="rotate(-90 175.8 95.3)">CMP_P</text>
<text x="241.3" y="94.5">GND</text>
<text x="25.9" y="103.1" transform="rotate(-90 25.9 103.1)">GND</text>
<text x="110.5" y="102.1">THRESH</text>
<text x="125" y="108" transform="rotate(-90 125 108)">RSSI</text>
<text x="188.5" y="108" transform="rotate(-90 188.5 108)">+3V3</text>
<text x="214.4" y="102.1">GND</text>
<text x="102.1" y="115.8" transform="rotate(-90 102.1 115.8)">+3V3</text>
<text x="175.8" y="119.3" transform="rotate(-90 175.8 119.3)">BURST</text>
<text x="57.6" y="123.7">INP</text>
<text x="91.4" y="123.7">+5V_A</text>
<text x="130.7" y="123.7">CMP_P</text>
<text x="167.6" y="123.7">+5V</text>
<text x="57.1" y="128.8">OFS</text>
<text x="57.4" y="126.2">INM</text>
<text x="91.4" y="131.3">GND</text>
<text x="91.4" y="128.8">RSSI</text>
<text x="91.4" y="126.2">+5V_A</text>
<text x="129.7" y="126.2">THRESH</text>
<text x="130.9" y="131.3">BURST</text>
<text x="131.2" y="128.8">REF_B</text>
<text x="167.6" y="131.3">GND</text>
<text x="167.6" y="126.2">BURST</text>
<text x="167.6" y="128.8">LED_K</text>
<text x="56.4" y="133.4" transform="rotate(-90 56.4 133.4)">OFS</text>
<text x="102.1" y="133.4" transform="rotate(-90 102.1 133.4)">RSSI</text>
<text x="125" y="135.9" transform="rotate(-90 125 135.9)">+3V3CMP_P</text>
<text x="188.5" y="135.9" transform="rotate(-90 188.5 135.9)">+3V3BURST</text>
<text x="56.4" y="155.2" transform="rotate(-90 56.4 155.2)">GND</text>
<text x="102.1" y="155.2" transform="rotate(-90 102.1 155.2)">GND</text>
<text x="125" y="151.1" transform="rotate(-90 125 151.1)">REF_B</text>
<text x="25.9" y="156.2" transform="rotate(-90 25.9 156.2)">+5V</text>
<text x="125" y="159.6" transform="rotate(-90 125 159.6)">REF_B</text>
<text x="173.2" y="158">LED_K</text>
<text x="188.5" y="159.4" transform="rotate(-90 188.5 159.4)">LED_A</text>
<text x="196.8" y="158">LED_A</text>
<text x="38.6" y="163.8" transform="rotate(-90 38.6 163.8)">+5V_A</text>
<text x="51.3" y="163.8" transform="rotate(-90 51.3 163.8)">+5V_A</text>
<text x="64" y="163.8" transform="rotate(-90 64 163.8)">+5V</text>
<text x="76.7" y="163.8" transform="rotate(-90 76.7 163.8)">THRESH</text>
<text x="89.4" y="163.8" transform="rotate(-90 89.4 163.8)">+3V3</text>
<text x="125" y="173" transform="rotate(-90 125 173)">GND</text>
<text x="203.7" y="174.7" transform="rotate(-90 203.7 174.7)">RSSI</text>
<text x="213.9" y="177.6" transform="rotate(-90 213.9 177.6)">THRESH</text>
<text x="224" y="176.4" transform="rotate(-90 224 176.4)">BURST</text>
<text x="234.2" y="174.3" transform="rotate(-90 234.2 174.3)">GND</text>
<text x="25.9" y="180.1" transform="rotate(-90 25.9 180.1)">+5V_A</text>
<text x="38.6" y="185.7" transform="rotate(-90 38.6 185.7)">GND</text>
<text x="51.3" y="185.7" transform="rotate(-90 51.3 185.7)">GND</text>
<text x="64" y="185.7" transform="rotate(-90 64 185.7)">GND</text>
<text x="76.7" y="185.7" transform="rotate(-90 76.7 185.7)">GND</text>
<text x="89.4" y="185.7" transform="rotate(-90 89.4 185.7)">GND</text>
</g>
<g font-size="1.8" fill="#006464">
<text x="27.9" y="45.3">J1</text>
<text x="27.9" y="47.9">LOOP IN</text>
<text x="58.4" y="46.6">16.5</text>
<text x="58.4" y="44">R10</text>
<text x="78.7" y="46.6">16.5</text>
<text x="78.7" y="44">R12</text>
<text x="94" y="44">C10</text>
<text x="94" y="46.6">1n</text>
<text x="97.5" y="46.6">C0G</text>
<text x="114.3" y="44">C11</text>
<text x="114.3" y="46.6">1n</text>
<text x="117.8" y="46.6">C0G</text>
<text x="134.6" y="44">L11</text>
<text x="134.6" y="46.6">2.2u</text>
<text x="165.1" y="44">C2</text>
<text x="165.1" y="46.6">10n</text>
<text x="48.3" y="52.9">D2</text>
<text x="231.1" y="50.4">J3</text>
<text x="231.1" y="52.9">Pi</text>
<text x="233.6" y="53.1">2GPIO (2x20</text>
<text x="246.5" y="52.9">stacking)</text>
<text x="48.3" y="55.5">PESD5V0S1BA</text>
<text x="68.6" y="59.3">R11</text>
<text x="104.1" y="54.2">L10</text>
<text x="104.1" y="56.7">1.5u</text>
<text x="124.5" y="54.2">C12</text>
<text x="124.5" y="56.7">390p</text>
<text x="130.4" y="56.7">C0G</text>
<text x="144.8" y="54.2">C13</text>
<text x="144.8" y="56.7">390p</text>
<text x="150.7" y="56.7">C0G 52.3</text>
<text x="154.9" y="54.2">R13</text>
<text x="68.6" y="61.8">16.5</text>
<text x="165.1" y="69.4">C3</text>
<text x="165.1" y="72">10n</text>
<text x="27.9" y="83.4">J2</text>
<text x="78.7" y="80.9">U3</text>
<text x="78.7" y="83.4">ADS1115IDGSR</text>
<text x="84.4" y="83.6">8</text>
<text x="27.9" y="86">TO SDR</text>
<text x="69.1" y="84.7">AIN0</text>
<text x="69.1" y="87.2">AIN1</text>
<text x="69.1" y="89.8">AIN2</text>
<text x="79.5" y="84.7">VDD</text>
<text x="79.5" y="87.2">SDA</text>
<text x="79.6" y="89.8">SCL</text>
<text x="69.1" y="92.3">AIN3ALERT/RDY</text>
<text x="69.1" y="94.8">ADDR</text>
<text x="79.2" y="94.8">GND</text>
<text x="104.1" y="94.8">RV1</text>
<text x="104.1" y="97.4">10k</text>
<text x="108.8" y="97.4">THRESHOLD</text>
<text x="177.8" y="97.4">R4</text>
<text x="177.8" y="99.9">1M</text>
<text x="127" y="110.1">R3</text>
<text x="127" y="112.6">10k</text>
<text x="190.5" y="110.1">R5</text>
<text x="190.5" y="112.6">10k</text>
<text x="69.1" y="124.1">INP</text>
<text x="78.7" y="122.8">AD8307ARZ</text>
<text x="78.7" y="120.2">U1</text>
<text x="79.5" y="124.1">VPS</text>
<text x="84.4" y="122.9">5</text>
<text x="145.3" y="124.1">+INA</text>
<text x="154.9" y="122.8">LM393DR2G</text>
<text x="154.9" y="120.2">U2</text>
<text x="155.7" y="124.1">VCC</text>
<text x="160.6" y="122.9">8</text>
<text x="69.1" y="126.6">INM</text>
<text x="69.1" y="129.1">OFS</text>
<text x="69.1" y="131.7">INT</text>
<text x="79.1" y="131.7">COM</text>
<text x="79.4" y="126.6">ENB</text>
<text x="79.5" y="129.1">OUT</text>
<text x="145.3" y="126.6">-INA</text>
<text x="145.3" y="129.1">+INB</text>
<text x="145.3" y="131.7">-INB</text>
<text x="154.4" y="129.1">OUTB</text>
<text x="154.6" y="126.6">OUTA</text>
<text x="155.4" y="131.7">GND</text>
<text x="58.4" y="135.5">C22</text>
<text x="104.1" y="135.5">C23</text>
<text x="231.1" y="134.2">J4</text>
<text x="231.1" y="136.8">PoE</text>
<text x="235.9" y="136.8">pass-through</text>
<text x="250.2" y="136.8">(not</text>
<text x="255.3" y="136.8">connected)</text>
<text x="58.4" y="138">1n</text>
<text x="104.1" y="138">470p</text>
<text x="110.1" y="138">C0G</text>
<text x="127" y="138">R6</text>
<text x="127" y="140.6">10k</text>
<text x="190.5" y="138">R8</text>
<text x="190.5" y="140.6">1k</text>
<text x="127" y="153.3">R7</text>
<text x="127" y="155.8">10k</text>
<text x="190.5" y="152">D1</text>
<text x="190.5" y="154.5">BURST (green)</text>
<text x="27.9" y="158.3">R20</text>
<text x="27.9" y="160.9">10</text>
<text x="205.7" y="159.6">TP1</text>
<text x="215.9" y="159.6">TP2</text>
<text x="226.1" y="159.6">TP3</text>
<text x="236.2" y="159.6">TP4</text>
<text x="252.7" y="159.6">H1</text>
<text x="261.6" y="159.6">H2</text>
<text x="270.5" y="159.6">H3</text>
<text x="279.4" y="159.6">H4</text>
<text x="40.6" y="166">C20</text>
<text x="53.3" y="166">C21</text>
<text x="66" y="166">C30</text>
<text x="78.7" y="166">C31</text>
<text x="91.4" y="166">C40</text>
<text x="205.7" y="162.2">RSSI</text>
<text x="215.9" y="162.2">THRESH</text>
<text x="226.1" y="162.2">BURST</text>
<text x="236.2" y="162.2">GND</text>
<text x="252.7" y="162.2">M2.5</text>
<text x="261.6" y="162.2">M2.5</text>
<text x="270.5" y="162.2">M2.5</text>
<text x="279.4" y="162.2">M2.5</text>
<text x="40.6" y="168.5">100n</text>
<text x="53.3" y="168.5">10u</text>
<text x="66" y="168.5">100n</text>
<text x="78.7" y="168.5">100n</text>
<text x="91.4" y="168.5">100n</text>
</g>
<g font-size="1.8" fill="#a90000">
<text x="20.9" y="50.5">1</text>
<text x="224.7" y="53.1">1</text>
<text x="25.1" y="55.3" transform="rotate(-90 25.1 55.3)">2</text>
<text x="224.7" y="55.6">3</text>
<text x="224.7" y="58.2">5</text>
<text x="233.6" y="55.6">4</text>
<text x="233.6" y="58.2">6</text>
<text x="224.1" y="65.8">11</text>
<text x="224.7" y="60.7">7</text>
<text x="224.7" y="63.2">9</text>
<text x="233" y="63.2">10</text>
<text x="233" y="65.8">12</text>
<text x="233.6" y="60.7">8</text>
<text x="224.1" y="68.3">13</text>
<text x="224.1" y="70.9">15</text>
<text x="233" y="68.3">14</text>
<text x="233" y="70.9">16</text>
<text x="224.1" y="73.4">17</text>
<text x="224.1" y="75.9">19</text>
<text x="233" y="73.4">18</text>
<text x="233" y="75.9">20</text>
<text x="66.6" y="83.6">4</text>
<text x="224.1" y="78.5">21</text>
<text x="224.1" y="81">23</text>
<text x="224.1" y="83.6">25</text>
<text x="233" y="78.5">22</text>
<text x="233" y="81">24</text>
<text x="233" y="83.6">26</text>
<text x="20.9" y="88.6">1</text>
<text x="66.6" y="86.1">5</text>
<text x="66.6" y="88.6">6</text>
<text x="83.8" y="88.6">10</text>
<text x="84.4" y="86.1">9</text>
<text x="224.1" y="86.1">27</text>
<text x="224.1" y="88.6">29</text>
<text x="233" y="86.1">28</text>
<text x="233" y="88.6">30</text>
<text x="25.1" y="93.4" transform="rotate(-90 25.1 93.4)">2</text>
<text x="66.6" y="91.2">7</text>
<text x="66.6" y="93.7">1</text>
<text x="84.4" y="91.2">2</text>
<text x="84.4" y="93.7">3</text>
<text x="224.1" y="91.2">31</text>
<text x="224.1" y="93.7">33</text>
<text x="233" y="91.2">32</text>
<text x="233" y="93.7">34</text>
<text x="101.3" y="99.1" transform="rotate(-90 101.3 99.1)">1</text>
<text x="104.1" y="101.3">2</text>
<text x="224.1" y="96.3">35</text>
<text x="224.1" y="98.8">37</text>
<text x="224.1" y="101.3">39</text>
<text x="233" y="96.3">36</text>
<text x="233" y="98.8">38</text>
<text x="233" y="101.3">40</text>
<text x="101.3" y="105.5" transform="rotate(-90 101.3 105.5)">3</text>
<text x="66.6" y="122.9">8</text>
<text x="66.6" y="125.5">1</text>
<text x="84.4" y="125.5">6</text>
<text x="142.8" y="122.9">3</text>
<text x="142.8" y="125.5">2</text>
<text x="160.6" y="125.5">1</text>
<text x="66.6" y="128">3</text>
<text x="66.6" y="130.6">7</text>
<text x="84.4" y="128">4</text>
<text x="84.4" y="130.6">2</text>
<text x="142.8" y="128">5</text>
<text x="142.8" y="130.6">6</text>
<text x="160.6" y="128">7</text>
<text x="160.6" y="130.6">4</text>
<text x="224.7" y="139.4">1</text>
<text x="224.7" y="142">3</text>
<text x="233.6" y="139.4">2</text>
<text x="233.6" y="142">4</text>
</g>
</svg>
